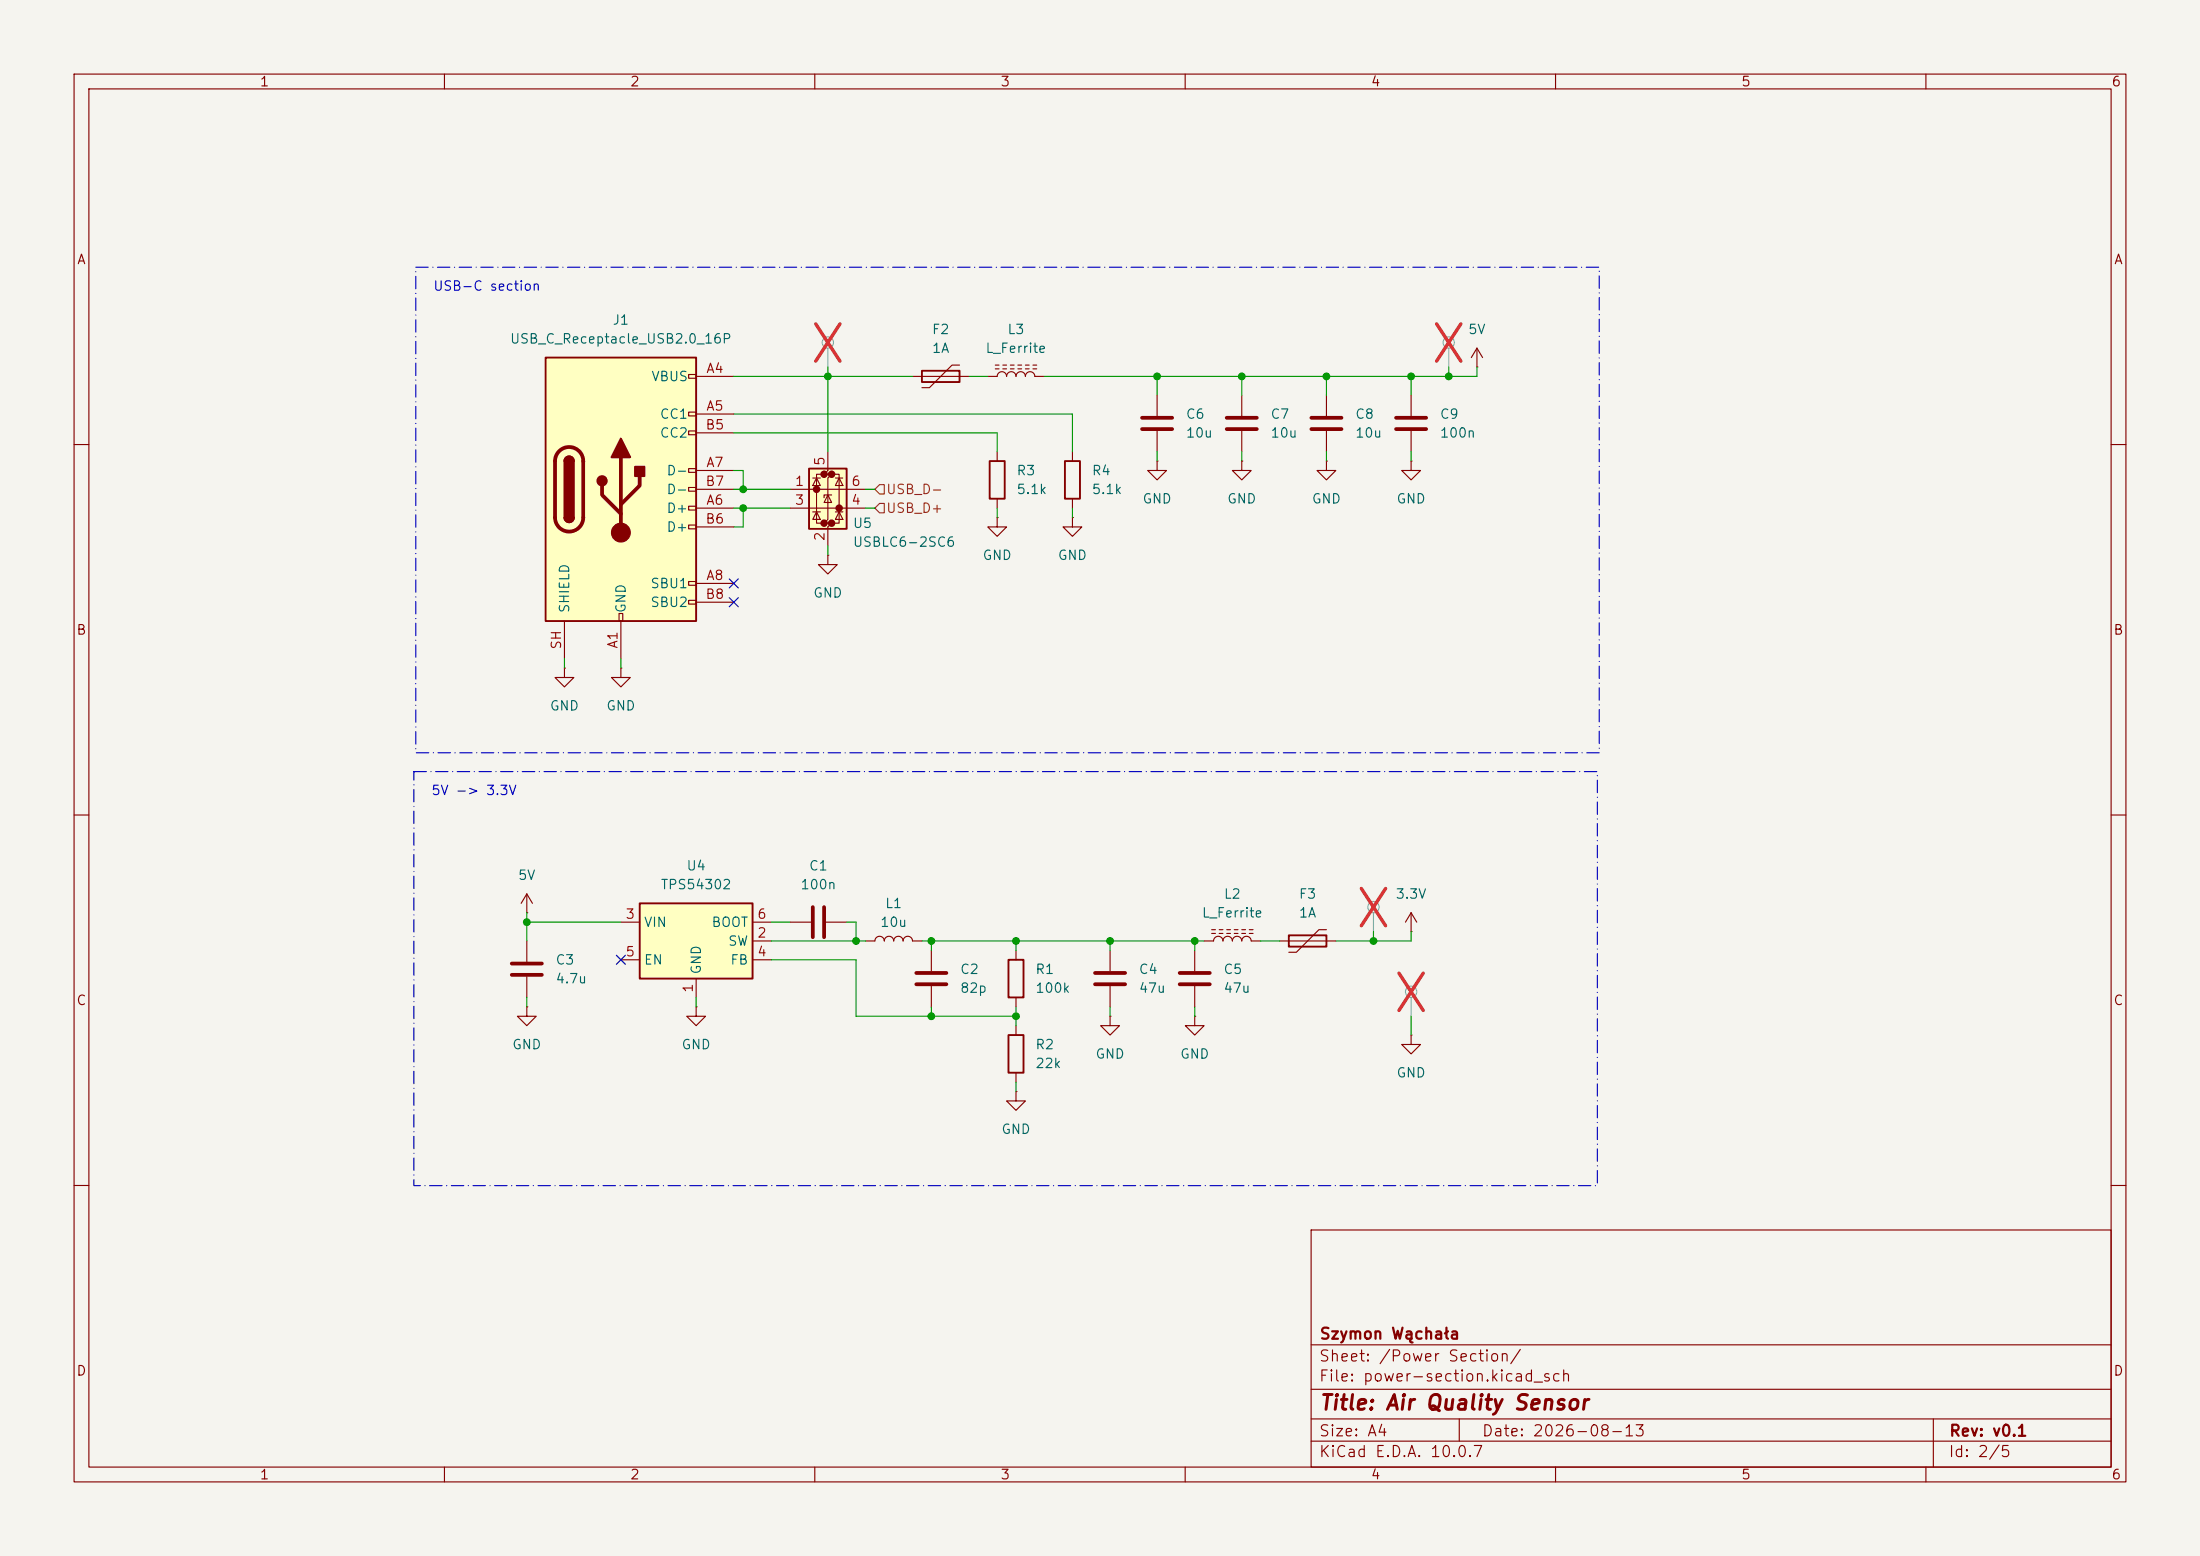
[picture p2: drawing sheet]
<svg xmlns="http://www.w3.org/2000/svg" width="297mm" height="210mm" viewBox="0 0 297 210" stroke-linecap="round" stroke-linejoin="round" font-family="sans-serif">
<path d="M0 0h297v210h-297z" fill="#f5f4ef" stroke="#f5f4ef" stroke-width=".14"/>
<g fill="none" stroke="#840000" stroke-width=".15">
<path d="M10 10h277v190h-277zM12 12h273v186h-273zM60 10v2M110 10v2M160 10v2M210 10v2M260 10v2M133.3 50.8h1.3a.64 .64 0 0 1 .7-.6 .64 .64 0 0 1 .6 .6 .64 .64 0 0 1 .6-.6 .64 .64 0 0 1 .7 .6 .64 .64 0 0 1 .6-.6 .64 .64 0 0 1 .6 .6 .64 .64 0 0 1 .7-.6 .64 .64 0 0 1 .6 .6h1.3M134.4 49.8h.5M134.4 49.3h.5M135.4 49.8h.5M135.4 49.3h.5"/>
<path d="M136.4 49.8h.5M136.4 49.3h.5M137.4 49.8h.5M137.4 49.3h.5M138.4 49.8h.5M138.4 49.3h.5M139.4 49.8h.6M139.4 49.3h.6M156.2 53.3v2.8M156.2 58.2v2.8M10 60h2M144.8 61v1.2"/>
<path d="M144.8 67.3v1.3M156.2 62.2v1.3h1.3l-1.3 1.3-1.3-1.3h1.3M156.2 62.2h.1M285 60h2M10 110h2M285 110h2M71.1 135.9v1.3h1.3l-1.3 1.2-1.3-1.2h1.3M71.1 135.9h.1M71.1 123.2h.1M71.1 120.7l-.7 1.2M71.1 120.7l.8 1.2M71.1 120.7v2.5"/>
<path d="M10 160h2M177 166h108v32h-108zM285 160h2M60 198v2M110 198v2M160 198v2M177 194.5h108M177 191.5h108M177 187.5h108M177 181.5h108M197 191.5v3M210 198v2"/>
<path d="M260 198v2M261 191.5v6.5"/>
</g>
<path d="M143.8 62.2h2v5.1h-2z" fill="none" stroke="#840000" stroke-width=".25"/>
<path d="M154.2 56.4h4M154.2 57.9h4" fill="none" stroke="#840000" stroke-width=".51"/>
<path d="M86.4 121.9h15.2v10.2h-15.2z" fill="#ffffc2"/>
<path d="M86.4 121.9h15.2v10.2h-15.2z" fill="none" stroke="#840000" stroke-width=".25"/>
<path d="M76.2 90.2v1.2h1.3l-1.3 1.3-1.3-1.3h1.3M76.2 90.2h.1M83.8 90.2v1.2h1.3l-1.3 1.3-1.3-1.3h1.3M83.8 90.2h.1M71.1 127v2.8M71.1 131.8v2.8M83.8 124.5h2.6M83.8 129.5h2.6M94 132.1v2.5M101.6 127h2.5M101.6 124.5h2.5M101.6 129.5h2.5" fill="none" stroke="#840000" stroke-width=".15"/>
<path d="M69.1 130h4.1M69.1 131.6h4.1" fill="none" stroke="#840000" stroke-width=".51"/>
<path d="M73.7 48.3h20.3v35.5h-20.3z" fill="#ffffc2"/>
<g fill="none" stroke="#840000" stroke-width=".15">
<path d="M93 50.5h1v.6h-1zM93 55.6h1v.5h-1zM93 58.2h1v.5h-1zM94 50.8h5.1M94 55.9h5.1M94 58.4h5.1M123.2 50.8h7.6M129.5 49.3h-1l-3 3h-1M93 63.2h1v.6h-1zM93 65.8h1v.5h-1zM93 68.3h1v.5h-1zM93 70.9h1v.5h-1z"/>
<path d="M93 78.5h1v.5h-1zM94 68.6h5.1M94 63.5h5.1M94 78.7h5.1M94 71.1h5.1M94 66h5.1M76.2 83.8v5.1M83.6 82.8h.5v1h-.5zM83.8 83.8v5.1M93 81h1v.5h-1zM94 81.3h5.1M94 135.9v1.3h1.2l-1.2 1.2-1.3-1.2h1.3"/>
<path d="M94 135.9h.1M106.7 124.5h2.8M111.5 124.5h2.8"/>
</g>
<path d="M73.7 48.3h20.3v35.5h-20.3zM124.5 50h5v1.6h-5zM76.2 62.2a.64 .64 0 0 1 .6-.6 .64 .64 0 0 1 .7 .6M76.2 69.9a.64 .64 0 0 0 .6 .6 .64 .64 0 0 0 .7-.6" fill="none" stroke="#840000" stroke-width=".25"/>
<path d="M75.5 60.9a1.9 1.9 0 0 1 2.1-.4 1.9 1.9 0 0 1 1.1 1.7v7.7a1.91 1.91 0 0 1-1.9 1.8 1.91 1.91 0 0 1-1.9-1.8v-7.7a1.9 1.9 0 0 1 .6-1.3zM81.3 65.5v1.3l2.5 2.5M83.8 61.7v10.2M86.4 64.3v1.2l-2.6 2.6M109.7 122.4v4.1M111.3 122.4v4.1" fill="none" stroke="#840000" stroke-width=".51"/>
<g fill="#840000" stroke="#840000" stroke-width=".25">
<path d="M76.2 62.2h1.3v7.7h-1.3z"/>
<path d="M76.4 61.8a.64 .64 0 0 1 .7-.2 .64 .64 0 0 1 .4 .6h-1.3z"/>
<path d="M76.2 69.9h1.3a.64 .64 0 0 1-.7 .6 .64 .64 0 0 1-.6-.6z"/>
<path d="M83.8 59.2l1.3 2.5h-2.6z"/>
<path d="M85.7 63h1.3v1.3h-1.3z"/>
<circle cx="81.3" cy="64.9" r=".63"/>
</g>
<circle cx="83.8" cy="71.9" r="1.27" fill="#840000" stroke="#840000" stroke-width=".15"/>
<g fill="none" stroke="#9c9b98" stroke-width=".15">
<path d="M111.8 47v2.5"/>
<circle cx="111.8" cy="46.2" r=".76"/>
</g>
<path d="M110.1 43.7l3.3 5M113.4 43.7l-3.3 5" fill="none" stroke="#e12e31" stroke-width=".46"/>
<path d="M109.2 63.2h5.1v8.2h-5.1z" fill="#ffffc2"/>
<g fill="#840000" stroke="#840000" stroke-width=".51">
<circle cx="110.2" cy="66" r=".25"/>
<circle cx="111.3" cy="64" r=".25"/>
<circle cx="111.3" cy="70.6" r=".25"/>
<circle cx="112.3" cy="64" r=".25"/>
<circle cx="112.3" cy="70.6" r=".25"/>
<circle cx="113.3" cy="68.6" r=".25"/>
</g>
<g fill="none" stroke="#840000" stroke-width=".15">
<path d="M167.6 53.3v2.8M167.6 58.2v2.8M179.1 53.3v2.8M179.1 58.2v2.8M190.5 53.3v2.8M190.5 58.2v2.8M199.4 49.5h.1M199.4 47l-.8 1.3M199.4 47l.8 1.3M199.4 47v2.5M106.7 66h10.1M106.7 68.6h10.1"/>
<path d="M109.7 69.1h1M109.7 64.5h1M110.2 64.5l.5 1h-1zM110.2 69.1l.5 1h-1zM111.3 64h-1.1v6.6h1.1M111.8 61v2.5l-.5 .5h1l-.5 .5v5.6l-.5 .5h1l-.5 .5v2.6M111.8 66.8l.5 1h-1zM111.8 74.9v1.3h1.2l-1.2 1.3-1.3-1.3h1.3M111.8 74.9h.1M112.3 66.8h-1v.4M112.3 64h1v6.6h-1M112.8 69.1h1"/>
<path d="M112.8 64.5h1M113.3 64.5l.5 1h-1zM113.3 69.1l.5 1h-1zM134.6 69.9v1.2h1.3l-1.3 1.3-1.3-1.3h1.3M134.6 69.9h.1M134.6 61v1.2M134.6 67.3v1.3M144.8 69.9v1.2h1.2l-1.2 1.3-1.3-1.3h1.3M144.8 69.9h.1M167.6 62.2v1.3h1.3l-1.3 1.3-1.2-1.3h1.2M167.6 62.2h.1M179.1 62.2v1.3h1.2l-1.2 1.3-1.3-1.3h1.3"/>
<path d="M179.1 62.2h.1M190.5 62.2v1.3h1.3l-1.3 1.3-1.3-1.3h1.3M190.5 62.2h.1M116.8 127h1.3a.64 .64 0 0 1 .6-.6 .64 .64 0 0 1 .7 .6 .64 .64 0 0 1 .6-.6 .64 .64 0 0 1 .6 .6 .64 .64 0 0 1 .7-.6 .64 .64 0 0 1 .6 .6 .64 .64 0 0 1 .7-.6 .64 .64 0 0 1 .6 .6h1.3M125.7 128.3v2.8M125.7 133.1v2.8M137.2 128.3v1.2M137.2 134.6v1.3M137.2 138.4v1.3M149.9 137.2v1.2h1.2l-1.2 1.3-1.3-1.3h1.3M149.9 137.2h.1M149.9 128.3v2.8"/>
<path d="M149.9 133.1v2.8M161.3 137.2v1.2h1.3l-1.3 1.3-1.3-1.3h1.3M161.3 137.2h.1M161.3 128.3v2.8M161.3 133.1v2.8M162.6 127h1.2a.64 .64 0 0 1 .7-.6 .64 .64 0 0 1 .6 .6 .64 .64 0 0 1 .6-.6 .64 .64 0 0 1 .7 .6 .64 .64 0 0 1 .6-.6 .64 .64 0 0 1 .6 .6 .64 .64 0 0 1 .7-.6 .64 .64 0 0 1 .6 .6h1.3M163.6 126h.5M163.6 125.5h.5M164.6 126h.5M164.6 125.5h.5M165.6 126h.5M165.6 125.5h.5"/>
<path d="M166.6 126h.5M166.6 125.5h.5M167.6 126h.5M167.6 125.5h.5M168.7 126h.5M168.7 125.5h.5M172.7 127h7.6M179.1 125.5h-1l-3.1 3h-1M190.5 125.7h.1M190.5 139.7v1.3h1.3l-1.3 1.2-1.3-1.2h1.3M190.5 139.7h.1M190.5 123.2l-.8 1.3"/>
<path d="M190.5 123.2l.8 1.3M190.5 123.2v2.5M137.2 147.3v1.3h1.2l-1.2 1.3-1.3-1.3h1.3M137.2 147.3h.1M137.2 144.8v1.3"/>
</g>
<path d="M109.2 63.2h5.1v8.2h-5.1zM133.6 62.2h2v5.1h-2zM136.1 139.7h2.1v5.1h-2.1zM136.1 129.5h2.1v5.1h-2.1zM174 126.2h5.1v1.6h-5.1z" fill="none" stroke="#840000" stroke-width=".25"/>
<g fill="none" stroke="#9c9b98" stroke-width=".15">
<path d="M195.6 47v2.5M185.4 123.2v2.5M190.5 134.6v2.6"/>
<circle cx="195.6" cy="46.2" r=".76"/>
<circle cx="185.4" cy="122.4" r=".76"/>
<circle cx="190.5" cy="133.9" r=".76"/>
</g>
<path d="M193.9 43.7l3.3 5M197.2 43.7l-3.3 5M183.8 119.9l3.3 5M187.1 119.9l-3.3 5M188.9 131.3l3.2 5.1M192.1 131.3l-3.2 5.1" fill="none" stroke="#e12e31" stroke-width=".46"/>
<path d="M165.6 56.4h4.1M165.6 57.9h4.1M177 56.4h4.1M177 57.9h4.1M188.5 56.4h4M188.5 57.9h4M123.7 132.8h4.1M123.7 131.3h4.1M147.8 132.8h4.1M147.8 131.3h4.1M159.3 132.8h4M159.3 131.3h4" fill="none" stroke="#840000" stroke-width=".51"/>
<path d="M118.1 66l.6-.6h.7v1.3h-.7zM118.7 67.9h.7v1.3h-.7l-.6-.6z" fill="none" stroke="#725600" stroke-width=".15"/>
<g fill="none" stroke="#009600" stroke-width=".15">
<path d="M99.1 50.8h24.1M99.1 55.9h45.7v5.1M99.1 58.4h35.5v2.6M111.8 49.5v11.5M130.8 50.8h2.5M156.2 50.8v2.5M167.6 50.8v2.5M179.1 50.8v2.5M190.5 50.8v2.5M195.6 49.5v1.3M199.4 49.5v1.3h-58.4M99.1 66h7.6"/>
<path d="M99.1 68.6h7.6M99.1 63.5h1.2v2.5M100.3 68.6v2.5h-1.2M111.8 73.7v1.2M116.8 66h1.3M116.8 68.6h1.3M134.6 68.6v1.3M144.8 68.6v1.3M156.2 61v1.2M167.6 61v1.2M179.1 61v1.2M190.5 61v1.2"/>
<path d="M76.2 88.9v1.3M83.8 88.9v1.3M71.1 123.2v3.8M71.1 134.6v1.3M71.1 124.5h12.7M94 134.6v1.3M104.1 127h12.7M104.1 129.5h11.5v7.7h21.6M104.1 124.5h2.6M114.3 124.5h1.3v2.5M124.5 127h38.1M125.7 127v1.3"/>
<path d="M125.7 135.9v1.3M137.2 127v1.3M137.2 135.9v2.5M149.9 127v1.3M149.9 135.9v1.3M161.3 127v1.3M161.3 135.9v1.3M170.2 127h2.5M185.4 125.7v1.3M190.5 125.7v1.3h-10.2M190.5 137.2v2.5M137.2 146.1v1.2"/>
</g>
<path d="M98.5 78.1l1.2 1.2M99.7 78.1l-1.2 1.2M98.5 80.7l1.2 1.2M99.7 80.7l-1.2 1.2M83.2 128.9l1.2 1.2M84.4 128.9l-1.2 1.2" fill="none" stroke="#000084" stroke-width=".15"/>
<path d="M56.1 36.1h159.8v65.5h-159.8zM55.9 104.1h159.7v55.9h-159.7z" fill="none" stroke="#0000c2" stroke-width=".15" stroke-dasharray="1.7 .6 0 .6"/>
<g fill="#009600" stroke="#009600" stroke-width=".14">
<circle cx="100.3" cy="68.6" r=".46"/>
<circle cx="100.3" cy="66" r=".46"/>
<circle cx="115.6" cy="127" r=".46"/>
<circle cx="111.8" cy="50.8" r=".46"/>
<circle cx="71.1" cy="124.5" r=".46"/>
<circle cx="125.7" cy="127" r=".46"/>
<circle cx="137.2" cy="127" r=".46"/>
<circle cx="149.9" cy="127" r=".46"/>
<circle cx="161.3" cy="127" r=".46"/>
<circle cx="185.4" cy="127" r=".46"/>
<circle cx="125.7" cy="137.2" r=".46"/>
<circle cx="137.2" cy="137.2" r=".46"/>
<circle cx="195.6" cy="50.8" r=".46"/>
<circle cx="167.6" cy="50.8" r=".46"/>
<circle cx="179.1" cy="50.8" r=".46"/>
<circle cx="156.2" cy="50.8" r=".46"/>
<circle cx="190.5" cy="50.8" r=".46"/>
</g>
<text font-size="2" fill="#840000" x="178" y="190.8">Title: Air Quality Sensor</text>
<g font-size="1.5" fill="#840000">
<text x="178" y="184.1">Sheet: /Power Section/</text>
<text x="178" y="181.1">Szymon Wąchała</text>
<text x="178" y="186.8">File: power-section.kicad_sch</text>
<text x="178" y="197">KiCad E.D.A. 10.0.7</text>
<text x="178" y="194.2">Size: A4</text>
<text x="200" y="194.2">Date: 2026-08-13</text>
<text x="263" y="197">Id: 2/5</text>
<text x="263" y="194.2">Rev: v0.1</text>
</g>
<g font-size="1.3" fill="#840000">
<text x="35" y="12">1</text>
<text x="85" y="12">2</text>
<text x="135" y="12">3</text>
<text x="185" y="12">4</text>
<text x="235" y="12">5</text>
<text x="285" y="12">6</text>
<text x="10.3" y="36">A</text>
<text x="285.3" y="36">A</text>
<text x="10.2" y="86">B</text>
<text x="285.2" y="86">B</text>
<text x="10.2" y="136">C</text>
<text x="285.2" y="136">C</text>
<text x="10.2" y="186">D</text>
<text x="285.2" y="186">D</text>
<text x="35" y="200">1</text>
<text x="85" y="200">2</text>
<text x="135" y="200">3</text>
<text x="185" y="200">4</text>
<text x="235" y="200">5</text>
<text x="285" y="200">6</text>
</g>
<g font-size="1.3" fill="#0000c2">
<text x="58.4" y="39.6">USB-C section</text>
<text x="58.1" y="107.6">5V -&gt; 3.3V</text>
</g>
<g font-size="1.3" fill="#006464">
<text x="68.8" y="46.7">USB_C_Receptacle_USB2.0_16P</text>
<text x="82.6" y="44.1">J1</text>
<text x="125.7" y="45.4">F2</text>
<text x="125.7" y="48">1A</text>
<text x="133" y="48">L_Ferrite</text>
<text x="135.9" y="45.4">L3</text>
<text x="198.1" y="45.4">5V</text>
<text x="87.8" y="51.8">VBUS</text>
<text x="89" y="56.8">CC1</text>
<text x="89" y="59.4">CC2</text>
<text x="160" y="56.8">C6</text>
<text x="160" y="59.4">10u</text>
<text x="171.4" y="56.8">C7</text>
<text x="171.4" y="59.4">10u</text>
<text x="182.9" y="56.8">C8</text>
<text x="182.9" y="59.4">10u</text>
<text x="194.3" y="56.8">C9</text>
<text x="194.3" y="59.4">100n</text>
<text x="89.9" y="64.5">D-</text>
<text x="137.1" y="64.5">R3</text>
<text x="147.3" y="64.5">R4</text>
<text x="89.9" y="69.5">D+</text>
<text x="89.9" y="67">D-</text>
<text x="115" y="71.6">U5</text>
<text x="137.1" y="67">5.1k</text>
<text x="147.3" y="67">5.1k</text>
<text x="154.1" y="68.3">GND</text>
<text x="165.6" y="68.3">GND</text>
<text x="177" y="68.3">GND</text>
<text x="188.4" y="68.3">GND</text>
<text x="89.9" y="72.1">D+</text>
<text x="115" y="74.1">USBLC6-2SC6</text>
<text x="132.6" y="75.9">GND</text>
<text x="142.7" y="75.9">GND</text>
<text x="77.2" y="82.8" transform="rotate(-90 77.2 82.8)">SHIELD</text>
<text x="84.8" y="82.8" transform="rotate(-90 84.8 82.8)">GND</text>
<text x="87.7" y="79.7">SBU1</text>
<text x="87.7" y="82.2">SBU2</text>
<text x="109.7" y="81">GND</text>
<text x="74.1" y="96.2">GND</text>
<text x="81.8" y="96.2">GND</text>
<text x="69.8" y="119.1">5V</text>
<text x="92.6" y="117.8">U4</text>
<text x="109.1" y="117.8">C1</text>
<text x="86.8" y="125.4">VIN</text>
<text x="89.1" y="120.3">TPS54302</text>
<text x="96" y="125.4">BOOT</text>
<text x="108" y="120.3">100n</text>
<text x="118.7" y="125.4">10u</text>
<text x="119.4" y="122.9">L1</text>
<text x="162.2" y="124.2">L_Ferrite</text>
<text x="165.1" y="121.6">L2</text>
<text x="175.3" y="121.6">F3</text>
<text x="175.3" y="124.2">1A</text>
<text x="188.3" y="121.6">3.3V</text>
<text x="74.9" y="130.5">C3</text>
<text x="86.8" y="130.5">EN</text>
<text x="94.9" y="131.6" transform="rotate(-90 94.9 131.6)">GND</text>
<text x="98.2" y="128">SW</text>
<text x="98.5" y="130.5">FB</text>
<text x="129.5" y="131.8">C2</text>
<text x="139.7" y="131.8">R1</text>
<text x="153.7" y="131.8">C4</text>
<text x="165.1" y="131.8">C5</text>
<text x="74.9" y="133">4.7u</text>
<text x="129.5" y="134.3">82p</text>
<text x="139.7" y="134.3">100k</text>
<text x="153.7" y="134.3">47u</text>
<text x="165.1" y="134.3">47u</text>
<text x="69.1" y="141.9">GND</text>
<text x="91.9" y="141.9">GND</text>
<text x="139.7" y="141.9">R2</text>
<text x="147.8" y="143.2">GND</text>
<text x="159.2" y="143.2">GND</text>
<text x="139.7" y="144.5">22k</text>
<text x="188.4" y="145.7">GND</text>
<text x="135.1" y="153.4">GND</text>
</g>
<g font-size="1.3" fill="#a90000">
<text x="95.2" y="50.7">A4</text>
<text x="95.2" y="58.3">B5</text>
<text x="95.2" y="55.7">A5</text>
<text x="95.2" y="65.9">B7</text>
<text x="95.2" y="63.4">A7</text>
<text x="107.2" y="65.9">1</text>
<text x="111.6" y="63" transform="rotate(-90 111.6 63)">5</text>
<text x="114.8" y="65.9">6</text>
<text x="95.2" y="71">B6</text>
<text x="95.2" y="68.4">A6</text>
<text x="107.2" y="68.4">3</text>
<text x="114.8" y="68.4">4</text>
<text x="111.6" y="73.1" transform="rotate(-90 111.6 73.1)">2</text>
<text x="95.2" y="81.1">B8</text>
<text x="95.2" y="78.6">A8</text>
<text x="76.1" y="87.8" transform="rotate(-90 76.1 87.8)">SH</text>
<text x="83.7" y="87.6" transform="rotate(-90 83.7 87.6)">A1</text>
<text x="84.4" y="124.3">3</text>
<text x="102.1" y="124.3">6</text>
<text x="84.4" y="129.4">5</text>
<text x="102.1" y="126.9">2</text>
<text x="102.1" y="129.4">4</text>
<text x="93.8" y="134.1" transform="rotate(-90 93.8 134.1)">1</text>
</g>
<g font-size="1.3" fill="#725600">
<text x="119.5" y="67">USB_D-</text>
<text x="119.5" y="69.5">USB_D+</text>
</g>
</svg>
